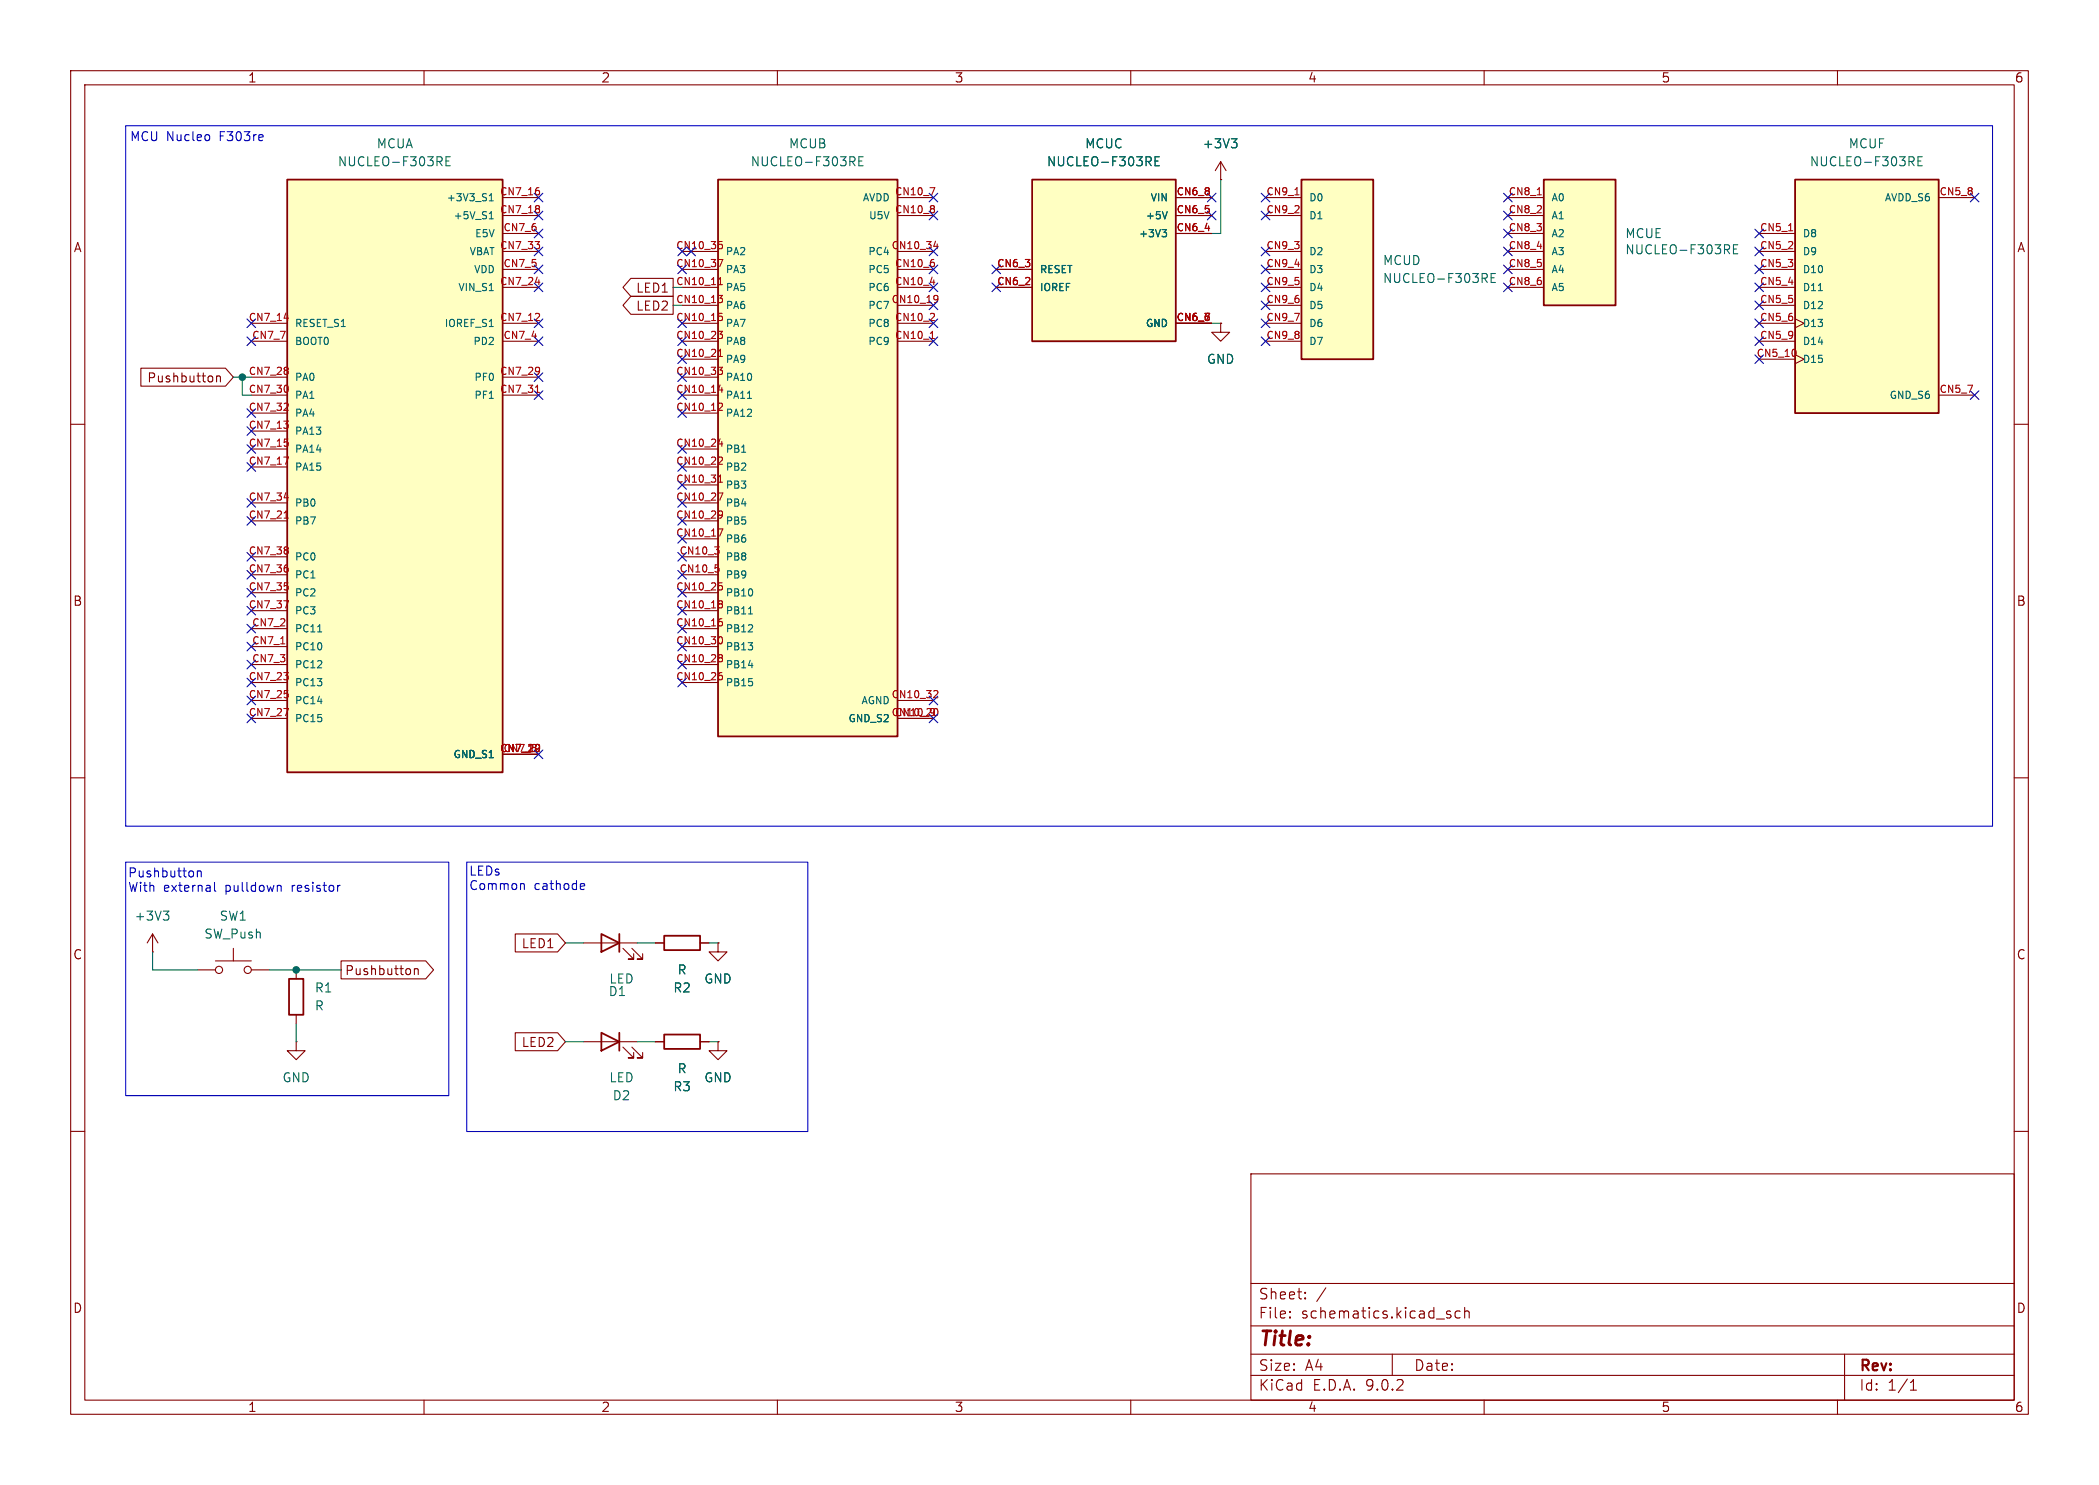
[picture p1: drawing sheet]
<svg xmlns="http://www.w3.org/2000/svg" width="297mm" height="210mm" viewBox="0 0 297 210" stroke-linecap="round" stroke-linejoin="round" font-family="sans-serif">
<g fill="none" stroke="#840000" stroke-width=".15">
<path d="M10 10h277v190h-277zM12 12h273v186h-273zM60 10v2M110 10v2M160 10v2M210 10v2M260 10v2M10 60h2M285 60h2M10 110h2M285 110h2M10 160h2"/>
<path d="M177 166h108v32h-108zM285 160h2M60 198v2M110 198v2M160 198v2M177 194.5h108M177 191.5h108M177 187.5h108M177 181.5h108M182.5 186.3h.1l-.1 .1M182.5 186.3v.1M182.5 185.5v.1"/>
<path d="M182.5 185.5h.1l-.1 .1M184.7 183.6v.1M184.7 183.6h-.1l.1 .1M184.7 182.8v.1M184.7 182.8h-.1l.1 .1M187.6 182.1l-1.3 2M197 191.5v3M204.9 185.9l.3 .1 .1 .2-.2 .2h-.3M204.9 185.4l.3 .1M206.6 185.5l-.4-.1-.3 .3v.4l.1 .2 .2 .1 .4-.1M207.2 185.5a.37 .37 0 0 1 .7 .1v.8M207.2 184.9v1.5"/>
<path d="M210 198v2M260 198v2M261 191.5v6.5M270.3 196.6h.9M270.3 195.5l.4-.4v1.5"/>
</g>
<path d="M40.6 25.4h30.5v83.8h-30.5z" fill="#ffffc2"/>
<path d="M40.6 25.4h30.5v83.8h-30.5zM40.9 138.4h2v5.1h-2zM85.1 132.1l2.5 1.3-2.5 1.2zM87.6 132.1v2.5M94 132.3h5.1v2.1h-5.1zM85.1 146.1l2.5 1.2-2.5 1.3zM87.6 146.1v2.5M94 146.3h5.1v2h-5.1z" fill="none" stroke="#840000" stroke-width=".25"/>
<g fill="none" stroke="#840000" stroke-width=".15">
<path d="M71.1 27.9h5.1M71.1 30.5h5.1M71.1 33h5.1M71.1 35.6h5.1M71.1 38.1h5.1M35.6 45.7h5M35.6 48.3h5M35.6 53.3h5M35.6 55.9h5M35.6 58.4h5M71.1 45.7h5.1M71.1 48.3h5.1"/>
<path d="M71.1 53.3h5.1M71.1 55.9h5.1M71.1 40.6h5.1M35.6 61h5M35.6 63.5h5M35.6 66h5M35.6 71.1h5M35.6 73.7h5M35.6 78.7h5M35.6 81.3h5M35.6 83.8h5M35.6 86.4h5"/>
<path d="M35.6 88.9h5M35.6 91.4h5M35.6 94h5M35.6 96.5h5M35.6 99.1h5M35.6 101.6h5M71.1 106.7h5.1M21.6 134.6h.1M21.6 132.1l-.8 1.3M21.6 132.1l.8 1.3M21.6 132.1v2.5M27.9 137.2h2.6"/>
<path d="M30.5 135.9h5.1M33 134.1v1.8M35.6 137.2h2.5M41.9 137.2v1.2M82.5 133.4h7.7M88.1 134.1l1.6 1.5h-.8h.8v-.7M89.4 134.1l1.5 1.5h-.7h.7v-.7M92.7 133.4h1.3M99.1 133.4h1.2M101.6 133.4v1.2h1.3l-1.3 1.3-1.3-1.3h1.3M101.6 133.4h.1M41.9 147.3v1.3h1.3l-1.3 1.3-1.3-1.3h1.3"/>
<path d="M41.9 147.3h.1M41.9 143.5v1.3M82.5 147.3h7.7M88.1 148.1l1.6 1.5h-.8h.8v-.8M89.4 148.1l1.5 1.5h-.7h.7v-.8M92.7 147.3h1.3M99.1 147.3h1.2M101.6 147.3v1.3h1.3l-1.3 1.3-1.3-1.3h1.3M101.6 147.3h.1"/>
<circle cx="31" cy="137.2" r=".51"/>
<circle cx="35.1" cy="137.2" r=".51"/>
</g>
<g fill="none" stroke="#a90000" stroke-width=".15">
<path d="M75.7 34.2h.6l-.3 .3M75.8 39.9h.6M76.2 27l.1 .1-.1 .4M76.2 29.1l.1 .2-.1 .2M76.2 29.6l.1 .1-.1 .3M76.2 34.6l.1 .1-.1 .4M40.2 59.6h.6l-.4 .3M40.2 45h.6M40.7 52l.1 .1-.1 .2M40.7 52.4l.1 .2-.1 .3M40.7 54.6l.1 .3-.1 .5M40.7 57.1l.1 .1-.1 .3-.5 .5h.6"/>
<path d="M40.7 60l.1 .1-.1 .4M75.8 55.5h.5M76.2 44.4l.1 .1v.3l-.6 .5h.6M76.2 52h.1a.86 .86 0 0 1-.1 .9M76.3 52.4l-.1 .1M40.2 64.6h.6l-.4 1.1M40.2 70.4h.6M40.2 73.3h.6M40.3 62.1h.4M40.7 62.5l.1 .2-.1 .4M40.7 77.4l.1 .1-.1 .2M40.7 77.8l.1 .2-.1 .3"/>
<path d="M39.7 91.1h.6M40.2 85h.6l-.4 1M40.2 95.1h.6l-.4 .4M40.3 82.4h.4M40.3 97.7h.4M40.7 80.3l.1 .2-.1 .3M40.7 82.9l.1 .1-.1 .4M40.7 95.6l.1 .1-.1 .4M40.7 98.1l.1 .1-.1 .4M40.2 100.2h.6l-.4 1M76.2 105.3l.1 .2v.4M76.2 105.4l.1 .3"/>
<path d="M76.3 106.1l-.1 .1M76.3 105.9l-.1 .3M76.3 105.7l-.1 .2M76.3 105.6l-.6 .7h.6"/>
</g>
<path d="M63.1 22.8h.4M63.7 22.2h-.6v1.2h.6M69.2 28.4h.6M69.2 27.7l.3-.3v1M69.2 30.9h.6M69.3 30.2l.2-.3v1M69.2 56.3h.6M44.9 89.4h.6M23.1 128.8h.8l-.4 .5M23.6 129.3l.3 .3v.3l-.3 .2" fill="none" stroke="#006464" stroke-width=".15"/>
<path d="M254 25.4h20.3v33h-20.3z" fill="#ffffc2"/>
<path d="M254 25.4h20.3v33h-20.3z" fill="none" stroke="#840000" stroke-width=".25"/>
<path d="M248.9 33h5.1M248.9 35.6h5.1M248.9 38.1h5.1M274.3 27.9h5.1M248.9 40.6h5.1M248.9 43.2h5.1M248.9 45.7h5.1M248.9 48.3h5.1M248.9 50.8h5.1M254 45.1l1.3 .6-1.3 .7M254 50.2l1.3 .6-1.3 .6M274.3 55.9h5.1" fill="none" stroke="#840000" stroke-width=".15"/>
<path d="M253.1 32.6h.6M254 49.5l.1 .3-.1 .5" fill="none" stroke="#a90000" stroke-width=".15"/>
<path d="M271.4 22.8h.4M272 22.2h-.6v1.2h.6M257.3 41.1h.6" fill="none" stroke="#006464" stroke-width=".15"/>
<path d="M101.6 25.4h25.4v78.7h-25.4z" fill="#ffffc2"/>
<path d="M101.6 25.4h25.4v78.7h-25.4z" fill="none" stroke="#840000" stroke-width=".25"/>
<g fill="none" stroke="#840000" stroke-width=".15">
<path d="M96.5 35.6h5.1M96.5 38.1h5.1M127 35.6h5.1M127 38.1h5.1M127 27.9h5.1M127 30.5h5.1M96.5 40.6h5.1M96.5 43.2h5.1M96.5 45.7h5.1M96.5 48.3h5.1M96.5 50.8h5.1M96.5 53.3h5.1"/>
<path d="M96.5 55.9h5.1M96.5 58.4h5.1M127 40.6h5.1M127 43.2h5.1M127 45.7h5.1M127 48.3h5.1M96.5 63.5h5.1M96.5 66h5.1M96.5 68.6h5.1M96.5 71.1h5.1M96.5 73.7h5.1M96.5 76.2h5.1"/>
<path d="M96.5 78.7h5.1M96.5 81.3h5.1M96.5 83.8h5.1M96.5 86.4h5.1M96.5 88.9h5.1M96.5 91.4h5.1M96.5 94h5.1M96.5 96.5h5.1M127 99.1h5.1M127 101.6h5.1"/>
</g>
<g fill="none" stroke="#a90000" stroke-width=".15">
<path d="M101.6 36.7h.7l-.5 1M101.7 34.2h.5M101.7 39.5l.2-.3v1.1M101.8 34.5h.2l.2 .2v.4l-.4 .1M131.6 26.5h.7l-.5 1.1M131.6 39.9h.7M132.1 29.1l.1 .2-.1 .2M132.1 29.6l.1 .1-.1 .3M132.1 37.1l.1 .2-.1 .4M132.1 34.8h.7M132.6 34.5v.7M101.6 41.8h.6l-.3 .4 .3 .1v.3l-.2 .2h-.3"/>
<path d="M101.6 46.9h.6l-.3 .3 .3 .1v.4l-.2 .2h-.3M101.6 51.9h.6l-.3 .4 .3 .1v.4l-.2 .2h-.3M101.6 40.3h.6M101.6 50.4h.6M101.6 55.2h.7M101.7 44.3h.5M101.7 49.6l.2-.2v1M101.8 44.7h.2l.2 .2v.3l-.4 .1M101.8 57l.3 .1 .1 .2-.6 .7h.6M102.1 54.8v.7M131.6 47.9h.6M132.1 44.4l.1 .1v.3l-.6 .5h.6"/>
<path d="M132.3 41.8l.4 .1a.67 .67 0 0 1-.3 .9M132.7 42.2l-.2 .2h-.2M101.1 77.3h.6l-.3 .4M101.2 79.9h.5M101.6 69.7h.7l-.5 1M101.6 74.8h.7l-.5 1M101.6 62.8h.7M101.6 68.2h.6M101.6 77.8l.1 .1-.1 .4M101.7 67.4l.2-.2v1M101.8 64.6l.3 .1 .1 .2-.6 .8h.6M101.8 72.3l.4 .1a.67 .67 0 0 1-.3 .9"/>
<path d="M102.1 62.4v.7M102.2 72.7l-.2 .2h-.2M101.6 80.3l.1 .2-.1 .3M101.7 82.4h.5M101.8 82.8h.2l.2 .2v.3l-.4 .1M101.8 85h.3l.1 .2-.2 .2M101.8 87.9h.2l.2 .2v.3l-.4 .1M101.8 92.6h.3l.1 .2-.2 .2M101.8 95.5h.2l.2 .2v.3l-.4 .1M101.8 85.4h.2M101.8 93h.2M101.9 87.5h.2"/>
<path d="M101.9 95.1h.2M102 90a.64 .64 0 0 1 0 1.1M102 85.4l.2 .1v.3l-.1 .1-.3 .1M102 93l.2 .1v.3l-.1 .1-.3 .1M132.3 97.7h.3l.1 .2-.6 .8h.6M132.5 100.2a.64 .64 0 0 1 0 1"/>
</g>
<path d="M121.5 22.8h.5M122.1 22.2h-.6v1.2h.6M105.8 56.3h.5M104.9 64h.6M105.9 86.8h.6M105.9 94.1h.6" fill="none" stroke="#006464" stroke-width=".15"/>
<path d="M146 25.4h20.4v22.9h-20.4z" fill="#ffffc2"/>
<path d="M146 25.4h20.4v22.9h-20.4z" fill="none" stroke="#840000" stroke-width=".25"/>
<path d="M141 38.1h5M166.4 27.9h5M166.4 30.5h5M166.4 33h5M141 40.6h5M166.4 45.7h5" fill="none" stroke="#840000" stroke-width=".15"/>
<path d="M163.4 22.8h.5M164 22.2h-.6v1.2h.6M164.4 32.5h.7l-.4 .4h.3l.1 .4-.2 .2h-.3M165.2 29.9l-.4 1" fill="none" stroke="#006464" stroke-width=".15"/>
<path d="M218.4 25.4h10.2v17.8h-10.2z" fill="#ffffc2"/>
<path d="M218.4 25.4h10.2v17.8h-10.2z" fill="none" stroke="#840000" stroke-width=".25"/>
<path d="M213.4 27.9h5M213.4 30.5h5M213.4 33h5M213.4 35.6h5M213.4 38.1h5M172.7 45.7v1.3h1.3l-1.3 1.3-1.3-1.3h1.3M172.7 45.7h.1M213.4 40.6h5" fill="none" stroke="#840000" stroke-width=".15"/>
<path d="M217.5 27.6h.6" fill="none" stroke="#a90000" stroke-width=".15"/>
<path d="M245.3 35.2h.4M245.9 34.6h-.6v1.3h.6" fill="none" stroke="#006464" stroke-width=".15"/>
<path d="M184.1 25.4h10.2v25.4h-10.2z" fill="#ffffc2"/>
<path d="M184.1 25.4h10.2v25.4h-10.2z" fill="none" stroke="#840000" stroke-width=".25"/>
<g fill="none" stroke="#840000" stroke-width=".15">
<path d="M89.3 39.4h5.9v2.5h-5.9l-1.2-1.3zM141 38.1h5M166.4 27.9h5M166.4 30.5h5M166.4 33h5M172.7 25.4h.1M172.7 22.9l-.7 1.2M172.7 22.9l.8 1.2M172.7 22.9v2.5M179.1 27.9h5M179.1 30.5h5M179.1 35.6h5"/>
<path d="M179.1 38.1h5M19.9 52.1h12l1.1 1.2-1.1 1.3h-12zM30.6 53.2v.8M30.6 53.3l.2-.1h.3l.1 .8M89.3 41.9h5.9v2.6h-5.9l-1.2-1.3zM141 40.6h5M166.4 45.7h5M172.7 45.7h.1M179.1 40.6h5M179.1 43.2h5M179.1 45.7h5M179.1 48.3h5"/>
<path d="M48.3 135.9h11.9l1.1 1.3-1.1 1.2h-11.9zM58.6 137v.8M58.6 137.1l.2-.1h.3l.1 .8M72.9 132.1h6l1.1 1.3-1.1 1.2h-6zM92.7 133.4h1.3M99.1 133.4h1.2M101.6 133.4h.1M72.9 146h6l1.1 1.3-1.1 1.3h-6zM92.7 147.3h1.3M99.1 147.3h1.2M101.6 147.3h.1"/>
</g>
<path d="M183.2 27.6h.6" fill="none" stroke="#a90000" stroke-width=".15"/>
<path d="M174.2 19.6h.8l-.4 .5M163.4 22.8h.5M164 22.2h-.6v1.2h.6M164.4 32.5h.7l-.4 .4h.3l.1 .4-.2 .2h-.3M165.2 29.9l-.4 1M174.8 20.1l.2 .3v.3l-.2 .2M211 39.3h.4M211.6 38.7h-.6v1.2h.6" fill="none" stroke="#006464" stroke-width=".15"/>
<g fill="none" stroke="#009600" stroke-width=".15">
<path d="M172.7 25.4v7.6h-1.3M33 53.3h2.6M34.3 53.3v2.6h1.3M171.4 45.7h1.3M21.6 134.6v2.6h6.3M38.1 137.2h10.2M80 133.4h2.5M90.2 133.4h2.5M100.3 133.4h1.3M41.9 144.8v2.5M80 147.3h2.5M90.2 147.3h2.5"/>
<path d="M100.3 147.3h1.3"/>
</g>
<g fill="none" stroke="#000084" stroke-width=".15">
<path d="M75.6 29.9l1.2 1.2M75.6 35l1.2 1.2M75.6 37.5l1.2 1.2M75.6 32.4l1.2 1.2M75.6 27.3l1.2 1.2M76.8 37.5l-1.2 1.2M76.8 32.4l-1.2 1.2M76.8 29.9l-1.2 1.2M76.8 35l-1.2 1.2M76.8 27.3l-1.2 1.2M95.9 37.5l1.2 1.2M95.9 35l1.2 1.2"/>
<path d="M97.1 37.5l-1.2 1.2M97.1 35l-1.2 1.2M97.2 35l1.2 1.2M98.4 35l-1.2 1.2M131.5 27.3l1.2 1.2M131.5 29.9l1.2 1.2M131.5 37.5l1.2 1.2M131.5 35l1.2 1.2M132.7 27.3l-1.2 1.2M132.7 29.9l-1.2 1.2M132.7 37.5l-1.2 1.2M132.7 35l-1.2 1.2"/>
<path d="M140.4 37.5l1.2 1.2M141.6 37.5l-1.2 1.2M170.8 27.3l1.3 1.2M170.8 29.9l1.3 1.2M172.1 27.3l-1.3 1.2M172.1 29.9l-1.3 1.2M178.5 27.3l1.2 1.2M178.5 35l1.2 1.2M178.5 29.9l1.2 1.2M178.5 37.5l1.2 1.2M179.7 27.3l-1.2 1.2M179.7 29.9l-1.2 1.2"/>
<path d="M179.7 35l-1.2 1.2M179.7 37.5l-1.2 1.2M212.8 27.3l1.2 1.2M212.8 35l1.2 1.2M212.8 29.9l1.2 1.2M212.8 37.5l1.2 1.2M212.8 32.4l1.2 1.2M214 27.3l-1.2 1.2M214 35l-1.2 1.2M214 29.9l-1.2 1.2M214 37.5l-1.2 1.2M214 32.4l-1.2 1.2"/>
<path d="M248.3 37.5l1.2 1.2M248.3 35l1.2 1.2M248.3 32.4l1.2 1.2M249.5 37.5l-1.2 1.2M249.5 35l-1.2 1.2M249.5 32.4l-1.2 1.2M278.8 27.3l1.2 1.2M280 27.3l-1.2 1.2M35 57.8l1.2 1.2M35 45.1l1.2 1.2M35 47.7l1.2 1.2M36.2 57.8l-1.2 1.2"/>
<path d="M36.2 45.1l-1.2 1.2M36.2 47.7l-1.2 1.2M75.6 45.1l1.2 1.2M75.6 55.3l1.2 1.2M75.6 52.7l1.2 1.2M75.6 47.7l1.2 1.2M75.6 40l1.2 1.2M76.8 45.1l-1.2 1.2M76.8 47.7l-1.2 1.2M76.8 55.3l-1.2 1.2M76.8 52.7l-1.2 1.2M76.8 40l-1.2 1.2"/>
<path d="M95.9 47.7l1.2 1.2M95.9 55.3l1.2 1.2M95.9 57.8l1.2 1.2M95.9 52.7l1.2 1.2M95.9 45.1l1.2 1.2M95.9 50.2l1.2 1.2M97.1 47.7l-1.2 1.2M97.1 55.3l-1.2 1.2M97.1 57.8l-1.2 1.2M97.1 52.7l-1.2 1.2M97.1 45.1l-1.2 1.2M97.1 50.2l-1.2 1.2"/>
<path d="M131.5 45.1l1.2 1.2M131.5 40l1.2 1.2M131.5 47.7l1.2 1.2M131.5 42.6l1.2 1.2M132.7 45.1l-1.2 1.2M132.7 40l-1.2 1.2M132.7 47.7l-1.2 1.2M132.7 42.6l-1.2 1.2M140.4 40l1.2 1.2M141.6 40l-1.2 1.2M178.5 47.7l1.2 1.2M178.5 45.1l1.2 1.2"/>
<path d="M178.5 42.6l1.2 1.2M178.5 40l1.2 1.2M179.7 47.7l-1.2 1.2M179.7 45.1l-1.2 1.2M179.7 42.6l-1.2 1.2M179.7 40l-1.2 1.2M212.8 40l1.2 1.2M214 40l-1.2 1.2M248.3 47.7l1.2 1.2M248.3 50.2l1.2 1.2M248.3 45.1l1.2 1.2M248.3 42.6l1.2 1.2"/>
<path d="M248.3 40l1.2 1.2M249.5 47.7l-1.2 1.2M249.5 50.2l-1.2 1.2M249.5 45.1l-1.2 1.2M249.5 42.6l-1.2 1.2M249.5 40l-1.2 1.2M278.8 55.3l1.2 1.2M280 55.3l-1.2 1.2M35 70.5l1.2 1.2M35 78.1l1.2 1.2M35 60.4l1.2 1.2M35 65.4l1.2 1.2"/>
<path d="M35 73.1l1.2 1.2M35 62.9l1.2 1.2M36.2 70.5l-1.2 1.2M36.2 78.1l-1.2 1.2M36.2 60.4l-1.2 1.2M36.2 65.4l-1.2 1.2M36.2 73.1l-1.2 1.2M36.2 62.9l-1.2 1.2M95.9 68l1.2 1.2M95.9 62.9l1.2 1.2M95.9 65.4l1.2 1.2M95.9 73.1l1.2 1.2"/>
<path d="M95.9 78.1l1.2 1.2M95.9 70.5l1.2 1.2M95.9 75.6l1.2 1.2M97.1 68l-1.2 1.2M97.1 62.9l-1.2 1.2M97.1 65.4l-1.2 1.2M97.1 75.6l-1.2 1.2M97.1 73.1l-1.2 1.2M97.1 70.5l-1.2 1.2M97.1 78.1l-1.2 1.2M35 80.7l1.2 1.2M35 83.2l1.2 1.2"/>
<path d="M35 85.8l1.2 1.2M35 90.8l1.2 1.2M35 88.3l1.2 1.2M35 93.4l1.2 1.2M35 95.9l1.2 1.2M35 98.5l1.2 1.2M36.2 85.8l-1.2 1.2M36.2 80.7l-1.2 1.2M36.2 83.2l-1.2 1.2M36.2 98.5l-1.2 1.2M36.2 90.8l-1.2 1.2M36.2 88.3l-1.2 1.2"/>
<path d="M36.2 93.4l-1.2 1.2M36.2 95.9l-1.2 1.2M95.9 90.8l1.2 1.2M95.9 85.8l1.2 1.2M95.9 83.2l1.2 1.2M95.9 80.7l1.2 1.2M95.9 88.3l1.2 1.2M95.9 93.4l1.2 1.2M95.9 95.9l1.2 1.2M97.1 80.7l-1.2 1.2M97.1 83.2l-1.2 1.2M97.1 90.8l-1.2 1.2"/>
<path d="M97.1 85.8l-1.2 1.2M97.1 88.3l-1.2 1.2M97.1 93.4l-1.2 1.2M97.1 95.9l-1.2 1.2M131.5 98.5l1.2 1.2M132.7 98.5l-1.2 1.2M35 101l1.2 1.2M36.2 101l-1.2 1.2M75.6 106.1l1.2 1.2M76.8 106.1l-1.2 1.2M131.5 101l1.2 1.2M132.7 101l-1.2 1.2"/>
</g>
<path d="M17.8 17.8h264.1v99h-264.1zM29.5 19.1l.2 .2v.3l-.2 .2M17.8 121.9h45.7v33h-45.7zM27.9 123.2v.8M27.9 123.3l.2-.1h.3l.1 .8M30.4 124.8v1.1l.1 .2M39.4 125.2l.3 .1 .1 .1v.7M48.1 125.2l-.2 .1M66 121.9h48.3v38.1h-48.3zM73.8 125h.3l.1 .1v.7M82.3 125h.4v.3l-.6 .1M82.7 125.7l-.4 .1" fill="none" stroke="#0000c2" stroke-width=".15"/>
<g fill="#009600" stroke="#009600" stroke-width=".15">
<circle cx="41.9" cy="137.2" r=".46"/>
<circle cx="34.3" cy="53.3" r=".46"/>
</g>
<text font-size="2.8" fill="#840000" x="178" y="190.9">Title:</text>
<g font-size="2.1" fill="#840000">
<text x="178" y="184">Sheet:</text>
<text x="178" y="186.7">File:</text>
<text x="184.1" y="186.7">schematics.kicad_sch</text>
<text x="178" y="196.9">KiCad</text>
<text x="178" y="194.1">Size:</text>
<text x="184.7" y="194.1">A4</text>
<text x="185.7" y="196.9">E.D.A.</text>
<text x="193.3" y="196.9">9.0.2</text>
<text x="200" y="194.1">Date:</text>
<text x="263" y="194.3">Rev:</text>
<text x="263" y="196.9">Id:</text>
<text x="267.1" y="196.9">1/1</text>
</g>
<g font-size="1.8" fill="#840000">
<text x="35" y="11.9">1</text>
<text x="85" y="11.9">2</text>
<text x="135" y="11.9">3</text>
<text x="185" y="11.9">4</text>
<text x="235" y="11.9">5</text>
<text x="285" y="11.9">6</text>
<text x="10.3" y="35.9">A</text>
<text x="285.3" y="35.9">A</text>
<text x="89.9" y="41.6">LED1</text>
<text x="89.9" y="44.1">LED2</text>
<text x="20.7" y="54.3">Pushbutton</text>
<text x="10.3" y="85.9">B</text>
<text x="285.3" y="85.9">B</text>
<text x="10.3" y="135.9">C</text>
<text x="73.7" y="134.3">LED1</text>
<text x="285.3" y="135.9">C</text>
<text x="48.7" y="138.1">Pushbutton</text>
<text x="73.7" y="148.3">LED2</text>
<text x="10.3" y="185.9">D</text>
<text x="285.3" y="185.9">D</text>
<text x="35" y="199.9">1</text>
<text x="85" y="199.9">2</text>
<text x="135" y="199.9">3</text>
<text x="185" y="199.9">4</text>
<text x="235" y="199.9">5</text>
<text x="285" y="199.9">6</text>
</g>
<g font-size="1.8" fill="#0000c2">
<text x="18.3" y="20.2">MCU Nucleo</text>
<text x="31.2" y="20.2">F303re</text>
<text x="18" y="124.4">Pushbutton</text>
<text x="66.3" y="124.2">LEDs</text>
<text x="18" y="126.5">With</text>
<text x="23.1" y="126.5">external</text>
<text x="32" y="126.5">pulldown</text>
<text x="41.6" y="126.5">resistor</text>
<text x="66.3" y="126.2">Common</text>
<text x="75.6" y="126.2">cathode</text>
</g>
<g font-size="1.8" fill="#006464">
<text x="47.7" y="23.7">NUCLEO-F303RE</text>
<text x="53.2" y="21.2">MCUA</text>
<text x="106.1" y="23.7">NUCLEO-F303RE</text>
<text x="111.5" y="21.2">MCUB</text>
<text x="148" y="23.7">NUCLEO-F303RE</text>
<text x="153.4" y="21.2">MCUC</text>
<text x="170.1" y="21.2">+3V3</text>
<text x="256" y="23.7">NUCLEO-F303RE</text>
<text x="261.5" y="21.2">MCUF</text>
<text x="229.9" y="33.9">MCUE</text>
<text x="195.6" y="37.7">MCUD</text>
<text x="195.6" y="40.2">NUCLEO-F303RE</text>
<text x="229.9" y="36.2">NUCLEO-F303RE</text>
<text x="170.7" y="51.7">GND</text>
<text x="18.9" y="130.4">+3V3</text>
<text x="31" y="130.4">SW1</text>
<text x="28.8" y="132.9">SW_Push</text>
<text x="44.5" y="140.6">R1</text>
<text x="44.5" y="143.1">R</text>
<text x="86" y="141.1">D1</text>
<text x="86.1" y="139.3">LED</text>
<text x="95.2" y="140.6">R2</text>
<text x="95.8" y="138">R</text>
<text x="99.6" y="139.3">GND</text>
<text x="39.9" y="153.3">GND</text>
<text x="86.1" y="153.3">LED</text>
<text x="86.6" y="155.8">D2</text>
<text x="95.2" y="154.5">R3</text>
<text x="95.8" y="152">R</text>
<text x="99.6" y="153.3">GND</text>
</g>
<g font-size="1.4" fill="#006464">
<text x="63.1" y="28.7">+3V3_S1</text>
<text x="122" y="28.7">AVDD</text>
<text x="162.7" y="28.7">VIN</text>
<text x="185.2" y="28.7">D0</text>
<text x="219.5" y="28.7">A0</text>
<text x="266.6" y="28.7">AVDD_S6</text>
<text x="64" y="31.2">+5V_S1</text>
<text x="67.1" y="33.8">E5V</text>
<text x="122.8" y="31.2">U5V</text>
<text x="161" y="33.8">+3V3</text>
<text x="162" y="31.2">+5V</text>
<text x="185.2" y="31.2">D1</text>
<text x="219.5" y="31.2">A1</text>
<text x="219.5" y="33.8">A2</text>
<text x="255" y="33.8">D8</text>
<text x="64.7" y="41.4">VIN_S1</text>
<text x="66.3" y="36.3">VBAT</text>
<text x="66.9" y="38.8">VDD</text>
<text x="102.6" y="36.3">PA2</text>
<text x="102.6" y="38.8">PA3</text>
<text x="102.6" y="41.4">PA5</text>
<text x="122.7" y="36.3">PC4</text>
<text x="122.7" y="38.8">PC5</text>
<text x="122.7" y="41.4">PC6</text>
<text x="147.1" y="38.8">RESET</text>
<text x="147.1" y="41.4">IOREF</text>
<text x="185.2" y="36.3">D2</text>
<text x="185.2" y="38.8">D3</text>
<text x="185.2" y="41.4">D4</text>
<text x="219.5" y="36.3">A3</text>
<text x="219.5" y="38.8">A4</text>
<text x="219.5" y="41.4">A5</text>
<text x="255" y="36.3">D9</text>
<text x="255" y="38.8">D10</text>
<text x="255" y="41.4">D11</text>
<text x="41.7" y="46.5">RESET_S1</text>
<text x="62.8" y="46.5">IOREF_S1</text>
<text x="102.6" y="43.9">PA6</text>
<text x="102.6" y="46.5">PA7</text>
<text x="122.7" y="43.9">PC7</text>
<text x="122.7" y="46.5">PC8</text>
<text x="162" y="46.5">GND</text>
<text x="185.2" y="43.9">D5</text>
<text x="185.2" y="46.5">D6</text>
<text x="255" y="43.9">D12</text>
<text x="255" y="46.5">D13</text>
<text x="41.7" y="49">BOOT0</text>
<text x="66.9" y="49">PD2</text>
<text x="102.6" y="49">PA8</text>
<text x="102.6" y="51.5">PA9</text>
<text x="122.7" y="49">PC9</text>
<text x="185.2" y="49">D7</text>
<text x="255" y="49">D14</text>
<text x="255" y="51.5">D15</text>
<text x="41.7" y="54.1">PA0</text>
<text x="41.7" y="56.6">PA1</text>
<text x="41.7" y="59.2">PA4</text>
<text x="67" y="54.1">PF0</text>
<text x="67" y="56.6">PF1</text>
<text x="102.6" y="54.1">PA10</text>
<text x="102.6" y="56.6">PA11</text>
<text x="102.6" y="59.2">PA12</text>
<text x="267.2" y="56.6">GND_S6</text>
<text x="41.7" y="61.7">PA13</text>
<text x="41.7" y="64.2">PA14</text>
<text x="102.6" y="64.2">PB1</text>
<text x="41.7" y="66.8">PA15</text>
<text x="41.7" y="71.9">PB0</text>
<text x="102.6" y="66.8">PB2</text>
<text x="102.6" y="69.3">PB3</text>
<text x="102.6" y="71.9">PB4</text>
<text x="41.7" y="74.4">PB7</text>
<text x="102.6" y="74.4">PB5</text>
<text x="102.6" y="76.9">PB6</text>
<text x="41.7" y="79.5">PC0</text>
<text x="41.7" y="82">PC1</text>
<text x="102.6" y="79.5">PB8</text>
<text x="102.6" y="82">PB9</text>
<text x="41.7" y="84.6">PC2</text>
<text x="41.7" y="87.1">PC3</text>
<text x="41.7" y="89.6">PC11</text>
<text x="102.6" y="84.6">PB10</text>
<text x="102.6" y="87.1">PB11</text>
<text x="102.6" y="89.6">PB12</text>
<text x="41.7" y="92.2">PC10</text>
<text x="41.7" y="94.7">PC12</text>
<text x="102.6" y="92.2">PB13</text>
<text x="102.6" y="94.7">PB14</text>
<text x="41.7" y="97.3">PC13</text>
<text x="41.7" y="99.8">PC14</text>
<text x="102.6" y="97.3">PB15</text>
<text x="121.8" y="99.8">AGND</text>
<text x="41.7" y="102.3">PC15</text>
<text x="64" y="107.4">GND_S1</text>
<text x="119.9" y="102.3">GND_S2</text>
</g>
<g font-size="1.4" fill="#a90000">
<text x="70.7" y="27.7">CN7_16</text>
<text x="126.5" y="27.7">CN10_7</text>
<text x="166.4" y="27.7">CN6_8</text>
<text x="179.1" y="27.7">CN9_1</text>
<text x="213.4" y="27.7">CN8_1</text>
<text x="274.3" y="27.7">CN5_8</text>
<text x="70.7" y="30.2">CN7_18</text>
<text x="70.7" y="35.3">CN7_33</text>
<text x="71.1" y="32.8">CN7_6</text>
<text x="95.6" y="35.3">CN10_35</text>
<text x="126.1" y="35.3">CN10_34</text>
<text x="126.5" y="30.2">CN10_8</text>
<text x="166.4" y="30.2">CN6_5</text>
<text x="166.4" y="32.8">CN6_4</text>
<text x="179.1" y="30.2">CN9_2</text>
<text x="179.1" y="35.3">CN9_3</text>
<text x="213.4" y="30.2">CN8_2</text>
<text x="213.4" y="32.8">CN8_3</text>
<text x="213.4" y="35.3">CN8_4</text>
<text x="248.9" y="32.8">CN5_1</text>
<text x="248.9" y="35.3">CN5_2</text>
<text x="70.7" y="40.4">CN7_24</text>
<text x="71.1" y="37.8">CN7_5</text>
<text x="95.6" y="37.8">CN10_37</text>
<text x="126.5" y="37.8">CN10_6</text>
<text x="126.5" y="40.4">CN10_4</text>
<text x="141" y="37.8">CN6_3</text>
<text x="141" y="40.4">CN6_2</text>
<text x="179.1" y="37.8">CN9_4</text>
<text x="179.1" y="40.4">CN9_5</text>
<text x="213.4" y="37.8">CN8_5</text>
<text x="213.4" y="40.4">CN8_6</text>
<text x="248.9" y="37.8">CN5_3</text>
<text x="248.9" y="40.4">CN5_4</text>
<text x="35.1" y="45.5">CN7_14</text>
<text x="70.7" y="45.5">CN7_12</text>
<text x="95.6" y="45.5">CN10_15</text>
<text x="126.1" y="42.9">CN10_19</text>
<text x="126.5" y="45.5">CN10_2</text>
<text x="166.4" y="45.5">CN6_6</text>
<text x="170" y="45.5">7</text>
<text x="179.1" y="42.9">CN9_6</text>
<text x="179.1" y="45.5">CN9_7</text>
<text x="248.9" y="42.9">CN5_5</text>
<text x="248.9" y="45.5">CN5_6</text>
<text x="35.1" y="53.1">CN7_28</text>
<text x="35.6" y="48">CN7_7</text>
<text x="70.7" y="53.1">CN7_29</text>
<text x="71.1" y="48">CN7_4</text>
<text x="95.6" y="48">CN10_23</text>
<text x="95.6" y="50.5">CN10_21</text>
<text x="95.6" y="53.1">CN10_33</text>
<text x="126.5" y="48">CN10_1</text>
<text x="179.1" y="48">CN9_8</text>
<text x="248.5" y="50.5">CN5_10</text>
<text x="248.9" y="48">CN5_9</text>
<text x="35.1" y="55.6">CN7_30</text>
<text x="35.1" y="58.2">CN7_32</text>
<text x="70.7" y="55.6">CN7_31</text>
<text x="95.6" y="55.6">CN10_14</text>
<text x="95.6" y="58.2">CN10_12</text>
<text x="274.3" y="55.6">CN5_7</text>
<text x="35.1" y="60.7">CN7_13</text>
<text x="35.1" y="63.2">CN7_15</text>
<text x="35.1" y="65.8">CN7_17</text>
<text x="95.6" y="63.2">CN10_24</text>
<text x="95.6" y="65.8">CN10_22</text>
<text x="35.1" y="70.9">CN7_34</text>
<text x="95.6" y="68.3">CN10_31</text>
<text x="95.6" y="70.9">CN10_27</text>
<text x="35.1" y="73.4">CN7_21</text>
<text x="95.6" y="73.4">CN10_29</text>
<text x="95.6" y="75.9">CN10_17</text>
<text x="35.1" y="78.5">CN7_38</text>
<text x="35.1" y="81">CN7_36</text>
<text x="35.1" y="83.6">CN7_35</text>
<text x="95.6" y="83.6">CN10_25</text>
<text x="96.1" y="78.5">CN10_3</text>
<text x="96.1" y="81">CN10_5</text>
<text x="35.1" y="86.1">CN7_37</text>
<text x="35.6" y="88.6">CN7_2</text>
<text x="95.6" y="86.1">CN10_18</text>
<text x="95.6" y="88.6">CN10_16</text>
<text x="35.6" y="91.2">CN7_1</text>
<text x="35.6" y="93.7">CN7_3</text>
<text x="95.6" y="91.2">CN10_30</text>
<text x="95.6" y="93.7">CN10_28</text>
<text x="35.1" y="96.3">CN7_23</text>
<text x="35.1" y="98.8">CN7_25</text>
<text x="35.1" y="101.3">CN7_27</text>
<text x="95.6" y="96.3">CN10_26</text>
<text x="126.1" y="98.8">CN10_32</text>
<text x="126.1" y="101.3">CN10_20</text>
<text x="126.5" y="101.3">CN10_9</text>
<text x="71.1" y="106.4">CN7_8</text>
<text x="74.3" y="106.4">20</text>
</g>
<g font-size="1.4" fill="#009600">
<text x="95.6" y="40.4">CN10_11</text>
<text x="95.6" y="42.9">CN10_13</text>
</g>
</svg>
